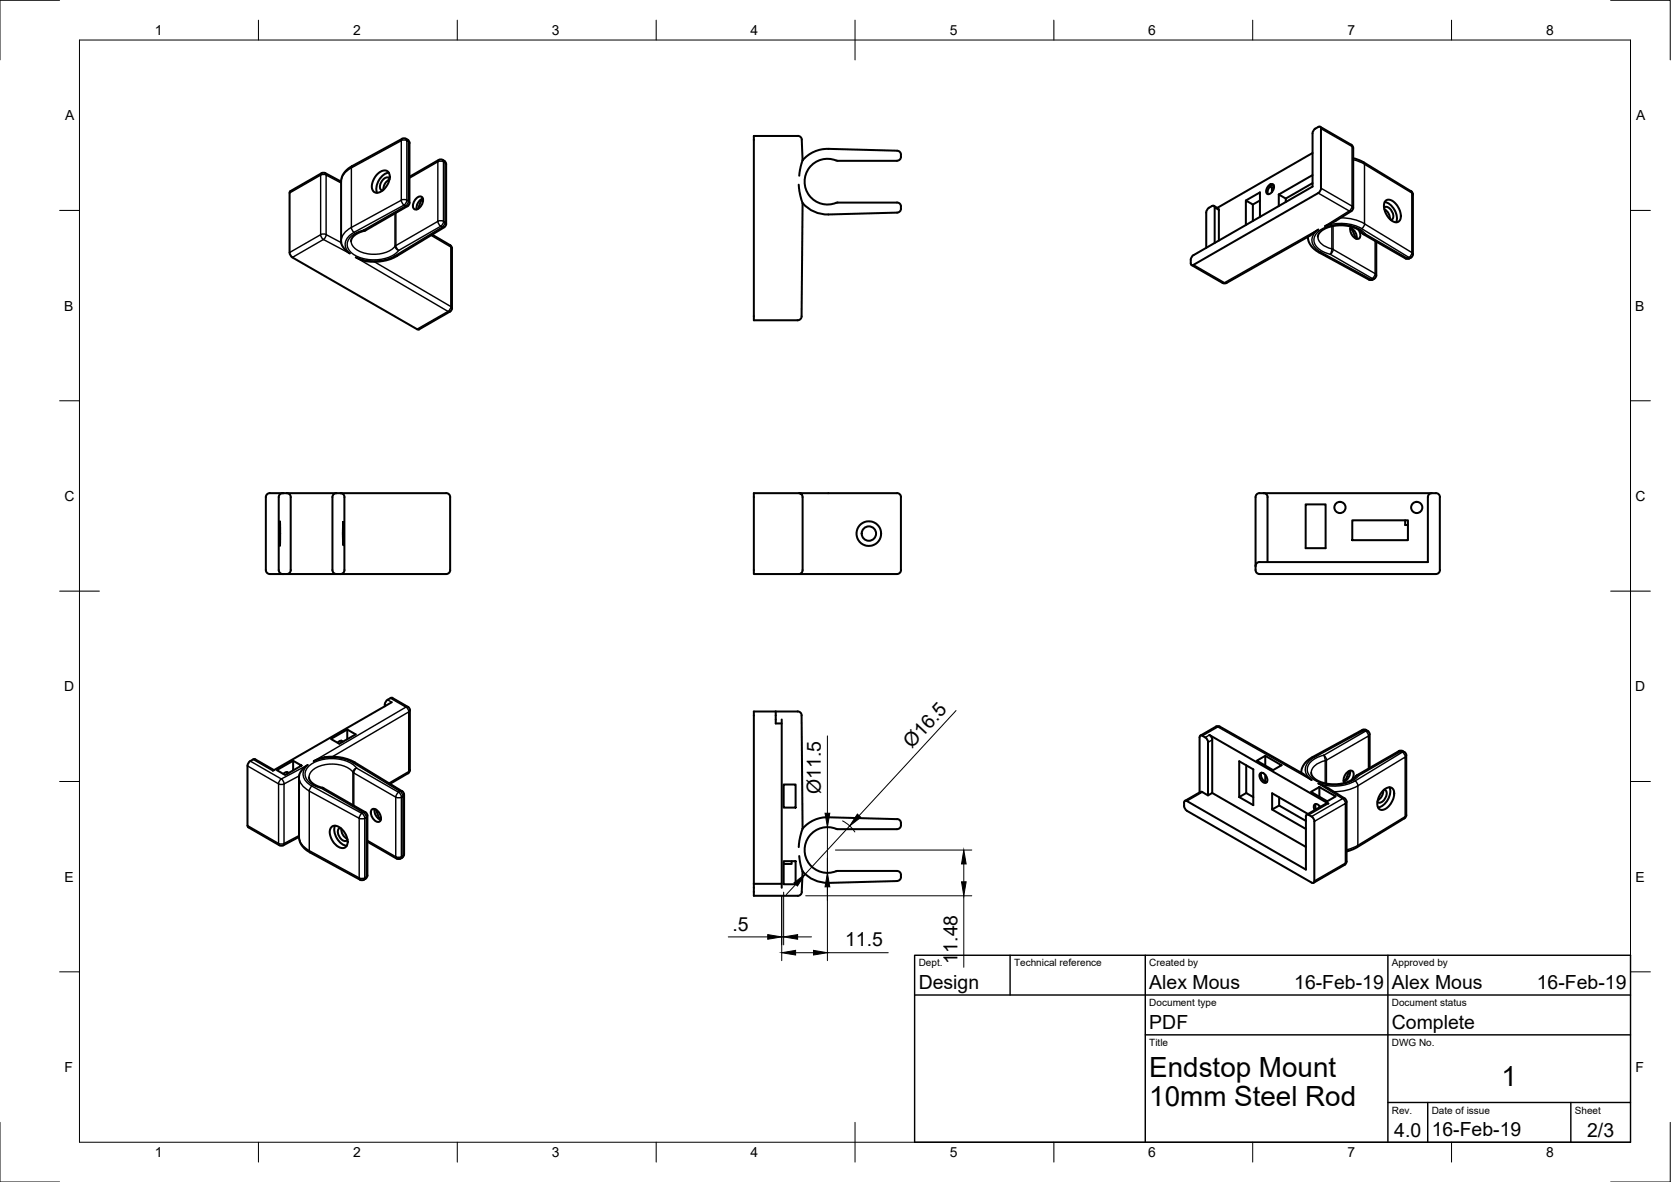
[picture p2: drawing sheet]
<svg xmlns="http://www.w3.org/2000/svg" width="420mm" height="297mm" viewBox="0 0 420 297" stroke-linecap="round" stroke-linejoin="round" font-family="sans-serif">
<!-- layer: Visible -->
<g fill="none" stroke="#000" stroke-width=".51">
<path d="M101.1 34.9l.8-.1 .6 .3M101.1 34.9l-12.8 7-1.4 1.1a3.7 3.7 0 0 0-1.1 2.6M102.5 35.1l.3 .4 .2 .5v15M200.6 34.2h-11.1v46.3h11.1M200.6 34.1a1.01 1.01 0 0 1 1 1l.2 5.2M330 38.4l-23.9 13.8M331.4 31.9a1.85 1.85 0 0 0-1.4 1.6M331.5 31.9l.5-.1 .2 .5-.1 15-.4 1-31.6 18.3h-.5a2.04 2.04 0 0 1 .5-2.5l29.9-17.2v-13.3M331.9 31.9l7.8 4.5M339.8 36.4l.3 .3 .2 .5-.1 15.2-.4 .6-4.1 2.6-2.5 1.2M340.3 39.7l2.6 1.1 12.3 7.6 .1 15.5a1.4 1.4 0 0 1-1.9 1l-10.6-6M72.8 48.5v15"/>
<path d="M85.8 45.6l-4-2.1-.7-.1-8.1 4.6-.2 .5M85.8 45.6v15.2l.2 .9 .5 .7 1.4 1.3M95 43.7a1.82 1.82 0 0 1 2.7-.3 4 4 0 0 1-3.1 5.1 1.78 1.78 0 0 1-.9-2.7l.6-1.3zM97.8 43.4a4.2 4.2 0 0 0-3 5M97.9 45.1a2.68 2.68 0 0 0-1.5 2.6M98 44.9a1.16 1.16 0 0 0-1.9 .6l-.3 .3a1.26 1.26 0 0 0 .4 2.1M103 50.9l-.2 .5-.3 .4-10.6 6.1-2.4 1-.9 .9-.3 .8M104.8 49.8a.91 .91 0 0 1 1.2-.4 .91 .91 0 0 1 .3 1.3l-.5 1.2a.98 .98 0 0 1-1.1 .7 .98 .98 0 0 1-.9-.9l.2-.8zM105.8 50.5l-.7 2M106.3 49.9a2.6 2.6 0 0 0-1.5 2.7M106.4 50.2l-.6 .3-.2-.1M108.6 59l4.6 2.6 .4 .6v15.5l-.4 .6-8 4.5-31.7-18.1"/>
<path d="M110.3 40.2l-7.3 4.2M111.3 40.2l.6 .4 .3 .7v14.9l-.1 .5-.4 .4M111.3 40.2l-.5-.1-.5 .1M111.7 57.1l-12.7 7.7-2.7 .8-2.5 .2a8.6 8.6 0 0 1-4.3-1.1M200.8 46.4l.2 1.7 .8 2.9M201.8 40.3l-.5 1.6-.3 2.3M201.8 51l-.3 28.5M201.8 40.3a8.2 8.2 0 0 1 6.5-2.9l17.3 .5a1.29 1.29 0 0 1 1 1.2 1.29 1.29 0 0 1-1.1 1.3h-14.9M210.2 40.3a5.7 5.7 0 0 0-7.9 5.4 5.7 5.7 0 0 0 7.9 5.3M210.2 40.3l.4 .1M210.6 50.9h14.9a1.31 1.31 0 0 1 1.1 1.3 1.31 1.31 0 0 1-1 1.2l-17.3 .5a8.2 8.2 0 0 1-6.5-2.9M210.6 50.9l-.4 .1"/>
<path d="M304.7 51.8a1.9 1.9 0 0 0-1.4 1.6v8.9M304.7 51.8l.5-.1 .2 .5v8.9M305.2 51.7l1.1 .6 .2 .5M306.5 52.8v7.6M313.3 50.4l3.5-2v6.1M315 55.5v-4.1l-1.7-1v6.1M316.8 50.4l-1.8 1M319 46.6a.73 .73 0 0 1 1.3 0 1.83 1.83 0 0 1-1.5 2.2 1.34 1.34 0 0 1 .2-2.2zM319.8 47.2v1.1M320.2 46.4a1.83 1.83 0 0 0-1.3 2.4M320.3 46.9l-.5 .3-.5-.3M321.5 48.9l1.8 1"/>
<path d="M321.5 48.9v2.9M328.9 59.5a4.7 4.7 0 0 0 2.7 3.9l12.6 6.9M330 46l-6.7 3.9v.8M330 44l-8.5 4.9M331.5 57.7l-2.2 1.6-21.1 11.9-.8-.1-7.8-4.5M339.5 57.5l.5 .3 .2-.1M339.5 57.3a2.6 2.6 0 0 1 1.6 2.7M339.7 56.9a2.27 2.27 0 0 0 1.8 3.1 1.47 1.47 0 0 0 .1-2.3M340 57.8l.9 2.2M342.8 58.9a8.4 8.4 0 0 0-9.1-1.7 3.1 3.1 0 0 0-2.3 2.3M348 52.2a1.34 1.34 0 0 1 1.9 .8l.4 .7a1.1 1.1 0 0 1-.6 1.6M348.1 52.6a2.75 2.75 0 0 1 1.4 2.4"/>
<path d="M348.2 50.8a4.2 4.2 0 0 1 2.8 5.1M348.5 50.4a2.52 2.52 0 0 1 3.1 1.7 2.76 2.76 0 0 1 0 3.6 2.78 2.78 0 0 1-3.1-2 2.93 2.93 0 0 1 0-3.3zM72.8 63.4l.2 .7 .5 .6M201.6 79.5a1.01 1.01 0 0 1-1 1M346.1 69.2a1.39 1.39 0 0 1-1.9 1.1M346.1 60.7v8.5M67.8 123.9h44.4M67.8 123.9a1.01 1.01 0 0 0-1 1v18.4a1.01 1.01 0 0 0 1 1h4.3M70.4 131v6.2zM71.1 123.9a1.01 1.01 0 0 0-1 1v18.4a1.01 1.01 0 0 0 1 1M72.1 123.9a.97 .97 0 0 1 1 1v18.4a1.01 1.01 0 0 1-1 1M84.6 123.9a1.01 1.01 0 0 0-1 1v18.4a1.01 1.01 0 0 0 1 1"/>
<path d="M85.6 123.9a1.01 1.01 0 0 1 1 1v18.4a.97 .97 0 0 1-1 1M86.2 134.1h.2M86.3 131.2l.1 5.8v-5.8M112.2 123.9a1.01 1.01 0 0 1 1 1M113.2 124.9v18.4M201 123.9h-11.5v20.4h11.5l.7-.5 .1-.5v-18.5l-.2-.5-.6-.4h24.5M225.5 123.9a.97 .97 0 0 1 1 1v18.4a1.01 1.01 0 0 1-1 1h-24.5M316.7 123.9h44.3M316.7 123.9a1.01 1.01 0 0 0-1 1v18.4a1.01 1.01 0 0 0 1 1h44.4a1.01 1.01 0 0 0 1-1M317.7 123.9a1.01 1.01 0 0 1 1 1v16.4M328.3 126.8h5v11h-5zM340 130.8h14v4.9h-14z"/>
<path d="M353.3 130.8v1.1h.7M360 123.9a1.01 1.01 0 0 0-1 1v16.4l-42.3-.1a1.01 1.01 0 0 0-1 1M361.1 123.9a1.01 1.01 0 0 1 1 1M362 124.9v18.4M72.1 144.3h12.5M113.2 143.3a1.01 1.01 0 0 1-1 1h-27.6M98.5 176.5l-29.9 17.2M98.7 175.4l3.9 2.2M98.7 175.4a2 2 0 0 0-1.9 2.1M102.6 177.6l.3 .4 .2 .5-.1 15.2-.4 .6-4.5 2.7M195.1 178.8v3h1.5M200.6 178.8h-11.1v43.3"/>
<path d="M200.6 178.8a1.01 1.01 0 0 1 1 1M201.5 179.8l.3 28.4M62.9 191.2l-.5 .6-.2 .7 .1 15.3 8.2 4.7 .7-.1 4-2.1M64.1 190.8l4.8 2.7M64.2 190.8h-.4l-.9 .5M69.6 193.5l4.1-2.3 2.1 1.2-4.1 2.4zM72.2 194l.1 .4M72.6 194.3a.76 .76 0 0 0-1.3 .2M73.7 191.2v2.4M77.4 192.2l-1.5 1.3-.5 .9-.2 .7v15.2M77.7 195.3l.2 .8 .8 .8 1.2 .7 1.1 .4M78.9 191.3l1.9-.8 2.1-.3 2.3 .1 2.2 .5 1.8 .8 12.1 7.4 .3 .7v15l-.3 .7-.6 .4"/>
<path d="M81.1 197.9l10.8 6.2 .4 .4 .1 .5M83.2 185.7l4.1-2.4 2.1 1.3-4.1 2.3zM85.8 186.1l.1 .5M86.2 186.4a.77 .77 0 0 0-1.3 .2M87.3 183.3v2.5M196.6 180.8v42.3M197 197.2h3v5.8h-3zM301.8 184.9l3.9-2.3 .8-.1 21.2 12 2.1 1.5M302.3 184.9a1.82 1.82 0 0 1 1.4 1.6v13.4l-1.4-.8M302.3 199.1l-.5-.1-3.9 2.3M302.3 184.9l-.5-.1-.2 .5v13.8M303.7 199.9l1.1-.6v-13.4l-.2-.7-.5-.5 29.9 17.2h-.5"/>
<path d="M304.8 199.3l23.6 13.5M311.6 191.3l3.5 2v9l-3.5-2zM313.4 199.3l1.7 1M313.4 192.3v7M313.4 199.3l-1.8 1M316 191.2l2.1-1.3 4.1 2.4-2.1 1.2zM316.9 194.3a1.57 1.57 0 0 1 1.7 2.1 .85 .85 0 0 1-.8 .3 .85 .85 0 0 1-.7-.6l-.2-.4a1.27 1.27 0 0 1 0-1.4zM317.2 194.2a1.83 1.83 0 0 0 1.3 2.3M318.1 189.9v2.5M318.1 194.7v1.8M329.6 199l2.1-1.2 4.2 2.3-2.2 1.3zM329.7 194.2a3.6 3.6 0 0 0 3.3 2.6 8.2 8.2 0 0 0 7.8-1.7l.4-.3"/>
<path d="M331.5 196.9l2.5 1.2 4.1 2.6 .4 .5 .1 15.3-.2 .5-.3 .3M331.7 197.8v2.4M338.4 195.9l-.6 .3M339.2 193.8l-.8 2.1 .2 .1M339.4 193.7a2.6 2.6 0 0 1-1.5 2.7M339.9 196a1.47 1.47 0 0 0-.1-2.3 2.27 2.27 0 0 0-1.7 3.1M341.2 194.8l10.5-6a1.4 1.4 0 0 1 1.9 1.1v14.9l-.1 .5-.4 .4M342.5 183.5l-12.8 7-1.4 1.1a3.9 3.9 0 0 0-1.1 2.6M342.5 183.4l.5-.1 .5 .1M343.5 183.5l.4 .2M343.9 183.7l.3 .3 .2 .5v8.5M347.7 198.8a1.66 1.66 0 0 1 2.6-.4 4.2 4.2 0 0 1-2.9 5.1 1.58 1.58 0 0 1-1-2.2l.4-1.3z"/>
<path d="M347.8 198.7a2.75 2.75 0 0 1-1.4 2.4M348 198.4a1.24 1.24 0 0 1 .4 2l-.4 .7a1.2 1.2 0 0 1-1.7 .4M349.4 197.8a4.2 4.2 0 0 1-2.9 5.1M75.2 210.3a4.7 4.7 0 0 0 2.8 3.9l12.5 6.9a1.4 1.4 0 0 0 1.9-1.1M83.3 207.9a1.71 1.71 0 0 1 2.5 .3 4 4 0 0 1 1.4 4.4 1.61 1.61 0 0 1-2.5 0 3.9 3.9 0 0 1-1.4-4.7zM84.2 207.5a4.2 4.2 0 0 0 3 5M85.6 208.1a1.26 1.26 0 0 0-.4 2l.3 .4a1.16 1.16 0 0 0 1.9 .5M85.8 208.3a2.68 2.68 0 0 0 1.5 2.5M92.4 205v15M92.4 211.5l7.3 4.3M93.5 203.4a1.61 1.61 0 0 1 2.1 1.4 .98 .98 0 0 1 .1 1.3 .98 .98 0 0 1-1.2 .3 2.35 2.35 0 0 1-1-3zM94.2 203.3a2.6 2.6 0 0 0 1.6 2.7"/>
<path d="M94.5 203.5l.8 2M95.1 205.7l.2-.2 .5 .3M100.7 215.8l-.5 .1-.5-.1M197 216.4h3v5.8h-3zM199.1 216.4v.7h-2.1M201 215.1l.3 2.3 .5 1.6M201.8 208.2l-.8 3-.2 1.7M201.8 219l-.2 5.2a1.01 1.01 0 0 1-1 .9h-11.1v-3M201.8 219a8.2 8.2 0 0 0 6.5 2.9M210.2 208.3a5.7 5.7 0 0 0-7.9 5.3 5.7 5.7 0 0 0 7.9 5.3M210.2 208.3l.4 .1M210.6 218.9h14.9a1.29 1.29 0 0 1 1 1.2 1.29 1.29 0 0 1-.9 1.3l-17.3 .5"/>
<path d="M210.6 218.9h-.4M225.6 205.9l-17.3-.5a8.2 8.2 0 0 0-6.5 2.8M225.6 205.8a1.01 1.01 0 0 1 .9 1M226.5 206.8a1.14 1.14 0 0 1-1 1.6h-14.9M298.4 203.8l31.4 18h.5l.2-.4M298.4 201.3l30 17.2v-13.3l.2-.5 .5 .1M298.4 201.3l-.5-.1a2.01 2.01 0 0 0 .5 2.5M319.9 203.4l8.5 4.9M321.6 202.4l-1.7 1v-4l9 5.2M321.6 200.4v2l6.8 3.9M329.1 204.8a1.89 1.89 0 0 1 1.4 1.6M330.5 206.4v15"/>
<path d="M330.8 202l-.1 .6 .2 .8M331.7 202.6v.3M332 202.8a.96 .96 0 0 0-1.6-.5l.2 1.3M333.5 201.9l-4.9 2.8M338.1 217.3l-7.8 4.6M353.1 205.7l-11.9 7.2-2.6 1.1M189.5 222.1h7.1"/>
<circle cx="218.5" cy="134.1" r="3.1"/>
<circle cx="218.5" cy="134.1" r="1.81"/>
<circle cx="336.9" cy="127.5" r="1.41"/>
<circle cx="356.2" cy="127.5" r="1.41"/>
</g>
<!-- layer: Visible Narrow -->
<g fill="none" stroke="#000" stroke-width=".36">
<path d="M100.9 35.4v14.9l-12.6 6.9M100.9 35.4l-12.6 6.8M101.1 34.9l-.2 .4M102.1 34.9l.2 .4-.7-.1-.7 .1M102.5 35.1l.2 .4M102.7 35.6l-.4-.2v14.9l.4 .2M102.7 35.6v14.9M102.7 35.5l.3 .5M332.1 32.3l7.9 4.5M339.8 36.4l.2 .4M340 36.8v15M340 36.8l.3 .4"/>
<path d="M80.6 59l.7-.2 .7 .1-.2 .8-.5 .5-.5-.5zM80.6 44l-7.8 4.5M80.6 44v15M80.6 59l-7.8 4.5M80.8 43.5l-.2 .5M81.8 43.5l.2 .5-.7-.2-.7 .2M85.8 46l-3.8-2v15l3.8 2M88.3 42.2v15M88.4 57.1l-1.3 .9a3.6 3.6 0 0 0-1.3 2.6M88.4 42.2l-1.3 .8a3.6 3.6 0 0 0-1.3 2.6M88.6 41.7l-.3 .5M89 58.4a3.3 3.3 0 0 0-2 4.1l1 1.2-6.7-3.5-7.8 4.5"/>
<path d="M91.4 57.8l.5 .1M91.4 57.8l.2 .2M91.4 57.8a4.9 4.9 0 0 0-4.1 3.5 4.4 4.4 0 0 0 3.9 3.7 9.8 9.8 0 0 0 8.6-1.6l.4-.5M99.3 53.6v8.3M100.9 50.3l.7-.2 .7 .2-.2 .7-.5 .5-.5-.5zM101.6 51.5l-12.6 6.9-.4-.5-.3-.8M101.6 51.5l.4 .3-10.6 6M102.7 50.5l.3 .4M102.7 50.5l-.2 .7-.5 .6h.5M103 44.8l7.1-4.1v14.9l-10.6 6.1v-8.2M108.4 59.1l4.9 3v14.9l-19.2-11.2M110.1 55.6l.7-.2 .7 .2-.2 .7-.5 .5-.5-.5z"/>
<path d="M110.3 40.2l-.2 .4 .7-.1 .7 .1M111.3 40.2l.2 .5M111.5 40.7l.4 .2M111.5 40.7v14.9M111.5 55.6l.4 .2M111.7 40.4l.2 .5M111.9 40.9v14.9M111.9 55.8l.3 .4M111.9 40.9l.3 .4M111.9 55.8l-.2 .7-.5 .6h.5M305.4 52.2l1.1 .6M331.4 59.5a3.4 3.4 0 0 0 2.6 2.8l.9 .2"/>
<path d="M331.4 48.5l7.8 4.5M332.1 47.3l7.9 4.5M334.9 56.9v5.7M335.2 56.8v5.9l10.6 6.1M337 54.7a11.8 11.8 0 0 1 6.1 1.5M339.2 53l-6 3.8a11.4 11.4 0 0 1 9.2 .6M339.2 53h.6M340 51.8l.3 .4M340 51.8l-.2 .7-.6 .5M340.2 40.1l2.9 1.2-.2-.5M342.4 57.5l11.9 7.2M342.5 58.6l.8 .2"/>
<path d="M343.1 41.3l11.9 7.2v15l-11.9-7.3zM343.1 56.2l-.2 .7-.5 .5M343.3 58.8l10.6 6.1 .4-.2M343.3 58.8a9 9 0 0 0-9-2 4.4 4.4 0 0 0-3.9 3.7 4.1 4.1 0 0 0 3.1 3.1l1 .3 10.5 6.1M343.3 58.8l-.5 .1M354.8 48l.5 .9M88.3 60.6a3.5 3.5 0 0 0 2.7 2.8 8.1 8.1 0 0 0 8.3-1.5M99.3 64.3a11.4 11.4 0 0 1-9.8 .4l23.1 13.6M99.3 64.3h.5M99.3 61.9l.2-.2 .3 .7 .5 .5M99.3 61.9a1.2 1.2 0 0 0 1 1M100.2 62.9l10.6-6 .4 .2-11.9 7.2"/>
<path d="M112.6 78.3l-7.7 4.4M112.7 78.2l.5 .1M113.2 61.6l.5 .9M113.7 77.4l-.3-.4-.2 .7-.5 .5M300.1 66.6l7.8 4.4M307.9 71.1h.5M307.9 71l-.5 .1M332.1 63.4a3.2 3.2 0 0 1-1.8-4.5l1.2-1.2-23.6 13.3M332.1 63.4l12.6 6.8M332.1 63.3l-.4 .1M334.9 62.5l.2 .1a.94 .94 0 0 1-.6 1.3l.4-1.4M344.7 70.2l-.5 .1"/>
<path d="M344.7 70.2l.5 .1M345 70l-.3 .2M345 70h.6M345.8 60.5v8.3M345.8 68.8l.3 .4M345.8 68.8l-.2 .7-.6 .5M353.4 64.9h1M354.3 64.7h.5M355 63.5l.3 .4M355 63.5l-.2 .7-.5 .5M96.8 177.1l.3 .2M97.5 175.9l1 .6"/>
<path d="M98.2 175.5l3.9 2.2-23.2 13.6a11.4 11.4 0 0 1 9.8 .3M102.6 177.6l-.5 .1 .5 .5 .2 .7M102.8 178.9v15l-5 2.9M102.8 178.9l-19.2 11.3M103.1 178.5l-.3 .4M62.2 192.5l7.8 4.5M62.9 191.3l7.8 4.5 6.7-3.6a2.87 2.87 0 0 0 .3 4.9l.8 .5M63.6 190.8l5 2.9M70 197v14.9M70.7 195.7l-.5 .6-.2 .7M70.8 195.7l.4 .6 .2 .7-.7 .2-.7-.2M75.2 195.3a4.2 4.2 0 0 0 2.6 3.5l.2-.7 .5-.6"/>
<path d="M75.2 195l-3.8 2v15M78.4 197.6l12.6 6.8 .4-.2-10.6-6.1M81.1 197.9l-.3 .2M81.3 198l-.5 .1M88.7 191.7l11.9 7.2M88.7 194.1v8.2M88.7 194l.3 .2M88.7 194a8.1 8.1 0 0 0-9.7-.8 2.65 2.65 0 0 0-1.3 2.1M88.7 194a1.21 1.21 0 0 1 1-1l-.5 .5-.2 .7M89 194.3l10.5 6M89 194.3v8.2M89.2 191.6h-.5"/>
<path d="M89.7 193l10.5 6.1 .4-.2M89.7 193a9 9 0 0 0-9-2 4.4 4.4 0 0 0-4 3.7 4.1 4.1 0 0 0 3.1 3.1l1 .3M100.6 198.9l.5 .5 .2 .7 .3-.4M101.1 198.8l-.5 .1M103.1 193.5l-.5 .8M302.3 184.9l3.9-2.2 23.6 13.3M302.3 199.1l-3.9 2.2M304.1 184.7l-1.1 .6M304.8 185.9l-1.1 .6M306.7 182.6h-1M330 190.3l.5 .1M330.5 190.3a3.2 3.2 0 0 0-1.9 4.5l1.2 1.2"/>
<path d="M332.8 189.8l10.6-6.1-.4-.2-12.5 6.9M332.8 189.8a4.9 4.9 0 0 0-4.1 3.4 4.4 4.4 0 0 0 3.9 3.7 9.8 9.8 0 0 0 8.6-1.5l.5-.5M332.8 189.8l.4 1.4M332.8 189.8l.5 .5 .2 .7M333.2 191.2v5.7M333.2 191.1a4 4 0 0 0-3.5 3.1M333.5 191l10.6-6v8.2M333.5 191v5.9M333.5 191l-.3 .2M340.7 196.2a11.5 11.5 0 0 1-9.2 .7l6.1 3.8-7.8 4.5M340.7 196.3l.5 .5 .2 .7M341.2 194.8l.5 .1"/>
<path d="M341.4 197.5l11.9-7.2v14.9l-11.9 7.2M341.4 197.5v14.9M341.4 197.5a11.8 11.8 0 0 1-6 1.5M341.7 194.9l10.5-6.1 .4 .2-11.9 7.3M341.7 194.9l-.9 .2M342.5 183.4h1M343.9 183.7h-.5l.5 .5 .2 .7 .3-.4M351.7 188.8h1M353.1 189h-.5l.5 .5 .2 .7 .3-.4M62.2 207.5l7.8 4.4M70 211.9l.2 .5M70 211.9l.7 .2 .7-.1"/>
<path d="M71.4 212l-.2 .4M75.2 210l-3.8 2M75.2 210.3a4.1 4.1 0 0 0 2.6 3.5M77.8 213.8l.2 .4M90.3 205.6l-12.5-6.8v15M90.3 205.6v15l-12.5-6.8M91.7 205.6l.4-.2v15M91.7 205.6v15M91.7 205.6l-.7 .2-.7-.2M91.7 205.6l-.2-.7-.5-.5-.5 .5-.2 .7M91.9 204.1l-.5 .1 .5 .5 .2 .7 .3-.4M92.4 211.2l7.1 4.1"/>
<path d="M92.4 220l-.3 .4M99.5 200.3v15M99.5 215.3l.2 .5M99.5 200.3l.2-.7 .5-.5 .5 .5 .2 .7M99.5 215.3l.7 .2 .7-.2M99.5 200.3l.7 .2 .7-.2M100.9 200.3l.4-.2v15M100.9 200.3v15M100.9 215.3l-.2 .5M101.3 215.1l-.4 .2M101.3 215.1l-.2 .4M101.6 214.7l-.3 .4"/>
<path d="M330.5 206.4l7.8-4.5v15l-7.8 4.5M334 201.9l-4.9 2.9M337.6 200.7l.5 .5 .2 .7 .3-.4M338.1 200.7h-.5M338.6 216.5l-.5 .8M341.4 212.4l-2.8 1.2M341.4 212.4l-.2 .5M353.6 204.8l-.5 .9M91.7 220.6l-.7 .2-.7-.2 .2 .5M91.7 220.6l-.2 .5M92.1 220.4l-.4 .2M92.1 220.4l-.2 .4"/>
</g>
<!-- layer: Visible -->
<g fill="#000">
<circle cx="71.1" cy="123.9" r=".25"/>
<circle cx="85.6" cy="123.9" r=".25"/>
<circle cx="71.1" cy="144.3" r=".25"/>
<circle cx="85.6" cy="144.3" r=".25"/>
</g>
<!-- layer: Border -->
<g fill="none" stroke="#000" stroke-width=".25">
<path d="M15 .1h-15v15M20 10.1h390v276.9h-390zM65 5.1v5M115 5.1v5M165 5.1v5M215 5.1v10M265 5.1v5M315 5.1v5M365 5.1v5M405 .1h15v15M15 52.9h5M410 52.9h5"/>
<path d="M15 100.7h5M410 100.7h5M15 148.6h10M405 148.6h10M15 196.4h5M410 196.4h5M15 244.2h5M410 244.2h5M0 282.1v14.9h15M65 287v5M115 287v5M165 287v5"/>
<path d="M215 282.1v9.9M265 287v5M315 287v5M365 287v5M420 282.1v14.9h-15"/>
</g>
<!-- layer: TitleBlock -->
<path d="M230 240.1h180v46.9h-180zM230 250h180M254 240.1v9.9M288 240.1v46.9M349 240.1v46.9M288 260.1h122M349 277.1h61M359 277.1v9.9M395 277.1v9.9" fill="none" stroke="#000" stroke-width=".36"/>
<!-- layer: Dimensions -->
<g fill="none" stroke="#000" stroke-width=".25">
<path d="M240.4 178.6l-24.4 26.4M208 184.9v19.5M208 207.9v33.5M210.1 213.6h34.2M211.9 206.3l1.9 1.4 1.1 1.4M213.6 207.6l-11.1 12.1M242.3 217.1v4.5M183.1 235.4h9.9M196.6 225.1v16.3M196.6 235.4h.4M197 224.2v13.3M200 239.4h4.6"/>
<path d="M200.1 222.3l-2.4 2.5M200.6 235.4h3.4M202.6 225.1h41.7M208 239.4h15.3M242.3 225.1v18"/>
</g>
<path d="M207.5 204.4h1.1l-.6 3.5zM215.6 204.6l.9 .8-2.9 2.2zM242.3 213.6l.6 3.5h-1.1zM193 234.9l3.6 .5-3.6 .6zM199.6 221.9l2.9-2.2-2 3zM196.6 239.4l3.4-.6v1.2zM197 235.4l3.6-.5v1.1zM204.6 238.8l3.4 .6-3.4 .6zM208 219.4l.6 3.5h-1.1zM241.8 221.6h1.1l-.6 3.5z" fill="#000" stroke="#000" stroke-width=".25"/>
<g font-size="7">
<text x="289" y="270.6">Endstop Mount</text>
<text x="377.5" y="273">1</text>
<text x="289" y="278.1">10mm Steel Rod</text>
</g>
<g font-size="4.9">
<text x="229.3" y="188.2" transform="rotate(-47 229.3 188.2)">Ø16.5</text>
<text x="206.4" y="199.6" transform="rotate(-90 206.4 199.6)">Ø11.5</text>
<text x="184.2" y="233.9">.5</text>
<text x="212.5" y="237.9">11.5</text>
<text x="240.8" y="242.1" transform="rotate(-90 240.8 242.1)">11.48</text>
<text x="231" y="248.5">Design</text>
<text x="289" y="248.5">Alex Mous</text>
<text x="325.4" y="248.5">16-Feb-19</text>
<text x="350" y="248.5">Alex Mous</text>
<text x="386.4" y="248.5">16-Feb-19</text>
<text x="289" y="258.6">PDF</text>
<text x="350" y="258.6">Complete</text>
<text x="350.6" y="285.7">4.0</text>
<text x="360" y="285.5">16-Feb-19</text>
<text x="399.1" y="285.7">2/3</text>
</g>
<g font-size="3.5">
<text x="39" y="8.8">1</text>
<text x="88.8" y="8.8">2</text>
<text x="138.8" y="8.8">3</text>
<text x="188.7" y="8.8">4</text>
<text x="238.8" y="8.8">5</text>
<text x="288.7" y="8.8">6</text>
<text x="338.8" y="8.8">7</text>
<text x="388.8" y="8.8">8</text>
<text x="16.4" y="30.2">A</text>
<text x="411.4" y="30.2">A</text>
<text x="16.2" y="78">B</text>
<text x="411.2" y="78">B</text>
<text x="16.2" y="125.9">C</text>
<text x="411.2" y="125.9">C</text>
<text x="16.2" y="173.7">D</text>
<text x="411.2" y="173.7">D</text>
<text x="16.2" y="221.6">E</text>
<text x="411.2" y="221.6">E</text>
<text x="16.2" y="269.4">F</text>
<text x="411.2" y="269.4">F</text>
<text x="39" y="290.8">1</text>
<text x="88.8" y="290.8">2</text>
<text x="138.8" y="290.8">3</text>
<text x="188.7" y="290.8">4</text>
<text x="238.8" y="290.8">5</text>
<text x="288.7" y="290.8">6</text>
<text x="338.8" y="290.8">7</text>
<text x="388.8" y="290.8">8</text>
</g>
<g font-size="2.5">
<text x="231" y="242.9">Dept.</text>
<text x="255" y="242.9">Technical reference</text>
<text x="289" y="242.9">Created by</text>
<text x="350" y="242.9">Approved by</text>
<text x="289" y="252.8">Document type</text>
<text x="350" y="252.8">Document status</text>
<text x="289" y="262.9">Title</text>
<text x="350" y="262.9">DWG No.</text>
<text x="350" y="279.9">Rev.</text>
<text x="360" y="279.9">Date of issue</text>
<text x="396" y="279.9">Sheet</text>
</g>
</svg>
